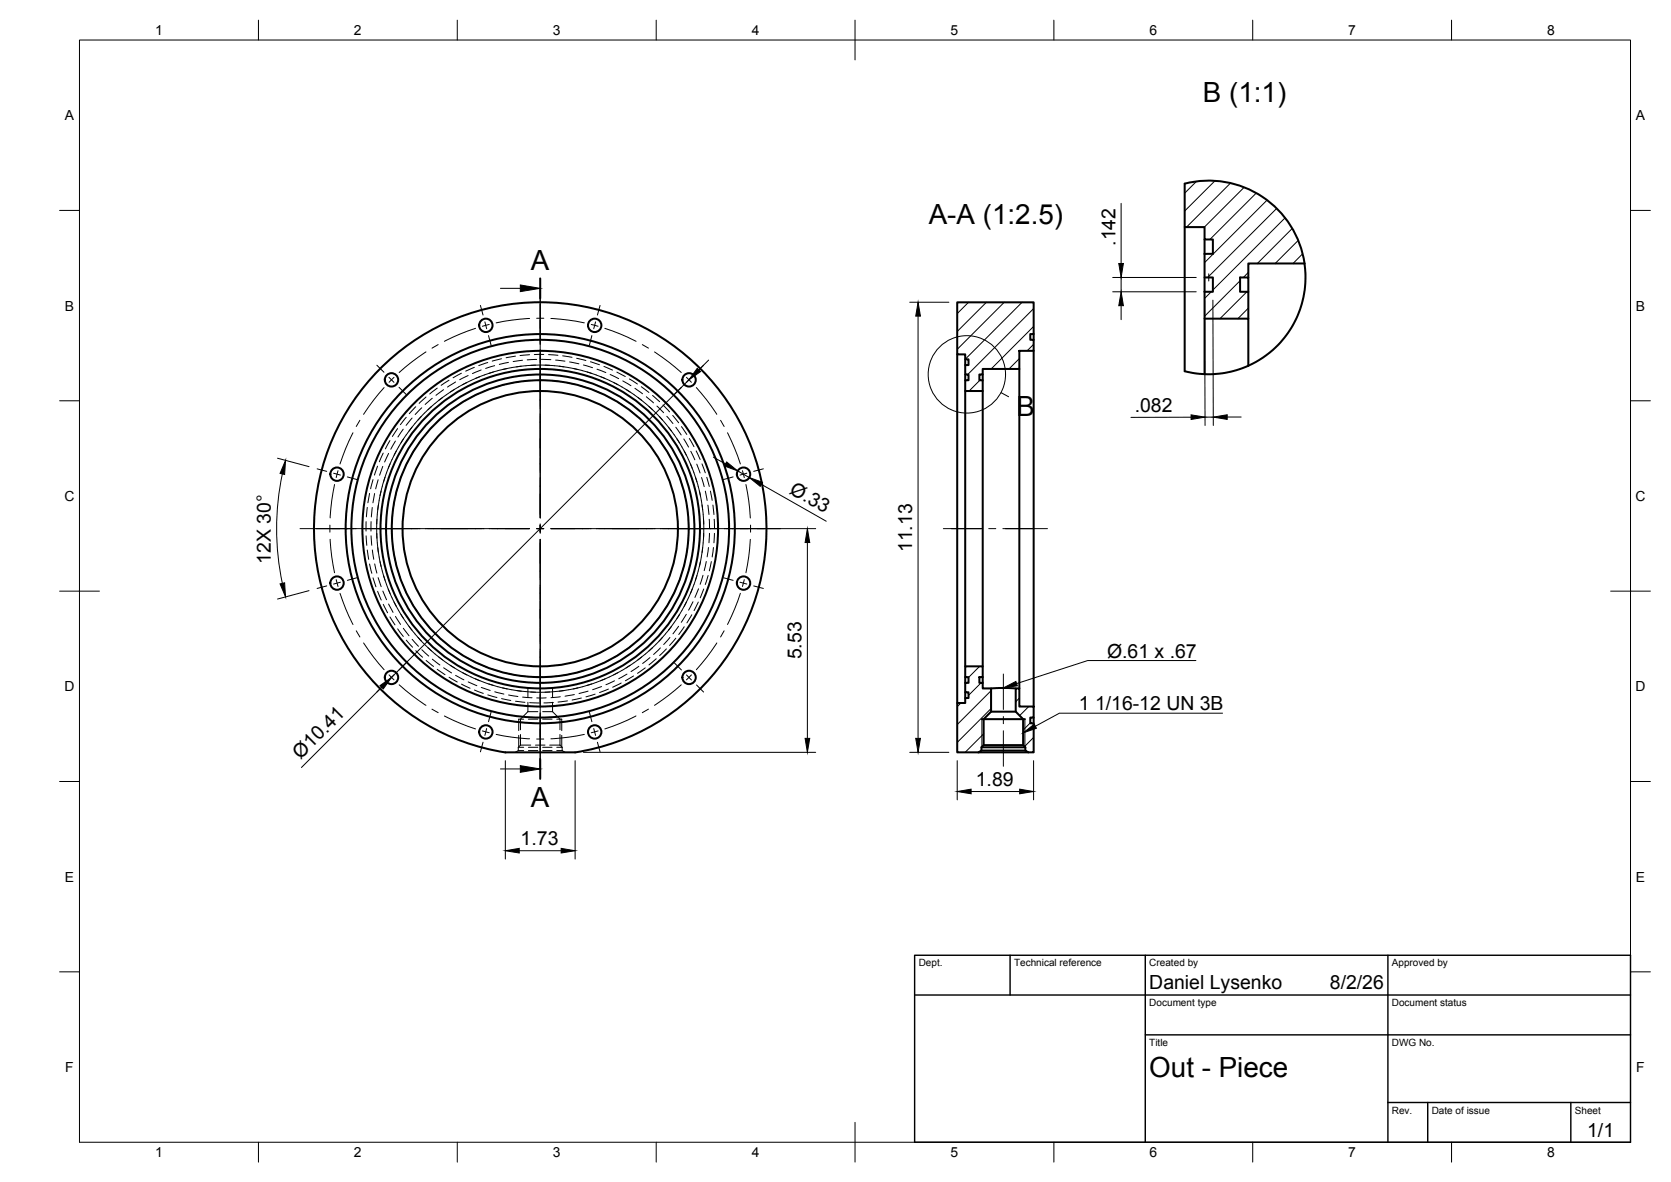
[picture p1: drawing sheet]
<svg xmlns="http://www.w3.org/2000/svg" width="420mm" height="297mm" viewBox="0 0 420 297" stroke-linecap="round" stroke-linejoin="round" font-family="sans-serif">
<!-- layer: Hidden -->
<g fill="none" stroke="#000" stroke-width=".25">
<path d="M107.1 99.8l-1.7 1.6M109.9 97.5l-1.8 1.5M111.3 99.9l-1.9 1.5M111.5 97.9l-1.9 1.4M112.9 95.6l-2 1.2M114.3 97.9l-4 2.7M114.6 96l-2.1 1.3M116 93.8l-2.1 1.1M117.4 96.1l-4.2 2.4M117.7 94.4l-2.1 1M118.4 95.6l-2.1 1.1M119.3 92.3l-2.2 1"/>
<path d="M120.3 98.9l-2.1 1.1M120.6 94.7l-2.1 .9M121 93l-2.2 .9M122.6 91.1l-2.2 .8M123.6 97.6l-2.2 .9M124.1 93.5l-4.6 1.6M124.4 91.9l-2.3 .7M125.2 93.2l-2.3 .6M126.1 90.2l-2.3 .5M127 96.6l-2.2 .6M127.5 92.6l-2.3 .5M127.8 91.1l-2.3 .5"/>
<path d="M129.6 89.5l-2.3 .4M130.5 95.9l-2.3 .5M131.1 92l-4.8 .9M131.4 90.5l-2.4 .4M133.2 89.1l-2.4 .3M133.4 91.8h4.8M134 95.6l-2.3 .2M134.6 91.8l-4.7 .4M134.9 90.3l-2.3 .1M135.2 95.6h2.4M136.1 90.3l2.4 .1M136.7 89.1h-2.4"/>
<path d="M137 91.8l4.8 .4M137.9 89.1l2.4 .2M138.8 95.7l2.3 .2M139.7 90.5l2.3 .3M140.6 92l4.7 .9M141.5 89.4l2.3 .4M142.3 96.1l2.3 .5M143.2 91l2.4 .4M144.1 92.6l4.7 1.2M145 90l2.3 .6M145.8 96.9l2.2 .7M146.7 91.7l2.3 .7"/>
<path d="M147.6 93.5l4.5 1.6M148.5 90.9l2.2 .8M149.1 98l2.2 .9M150.1 92.8l2.2 .8M151 94.7l4.4 2M151.8 92.1l2.2 .9M152.4 99.4l2.1 1.1M153.4 94.1l2.2 1.1M154.3 96.1l4.1 2.4M155.1 93.5l2.1 1.1M156.6 95.7l2 1.2M157.4 97.9l4 2.7"/>
<path d="M158.3 95.2l2 1.3M159.6 97.6l2 1.4M160.4 99.9l1.9 1.5M161.2 97.2l2 1.4M162.5 99.7l1.8 1.5M164.1 99.4l1.8 1.6M94.9 117.1l-.8 2.3M96.2 117.2l-.8 2.2M96.4 113.9l-1 2.1M96.8 119.9l-1.3 4.7M97.7 113.9l-1 2.2M98 110.7l-1.1 2.1"/>
<path d="M98.1 116.6l-1.7 4.5M99.4 110.8l-1.1 2.1M99.6 113.4l-2 4.3M100 107.7l-1.3 2M100.2 112.3l-1.1 2.1M101.2 119l-.8 2.2M101.4 107.9l-1.3 1.9M101.5 110.3l-1.3 2M102.2 104.9l-1.5 1.8M102.7 115.8l-1.1 2.1M103.6 107.4l-2.8 3.9M103.6 105.1l-1.5 1.8"/>
<path d="M104.4 112.7l-1.2 2M104.5 102.2l-1.6 1.8M105.9 104.7l-3.1 3.6M106 102.5l-1.6 1.7M106.5 109.8l-1.4 1.9M108.5 102.2l-3.4 3.3M108.7 100.1l-1.8 1.5M108.8 107.1l-1.5 1.8M109.4 101.4l-1.8 1.6M111.4 104.7l-1.7 1.6M114.2 102.5l-1.9 1.4M117.2 100.5l-2 1.3"/>
<path d="M155.5 101.2l2 1.3M158.4 103.2l1.9 1.5M161.1 105.5l1.8 1.6M162.3 101.4l1.8 1.6M163.2 102.2l1.7 1.6M163.6 108l1.6 1.8M164.9 103.8l1.7 1.7M165.2 102.1l1.7 1.6M165.8 104.7l3 3.6M165.9 110.8l1.3 1.9M166.7 101.8l1.7 1.7M167.7 104.6l1.5 1.8"/>
<path d="M167.9 113.7l1.1 2.1M168.1 107.4l2.7 3.9M169.1 104.4l1.5 1.8M169.5 116.8l1 2.2M169.9 107.4l1.4 1.9M170.2 110.3l1.2 2M171.3 107.2l1.4 2M171.4 112.3l1.2 2.1M171.9 110.3l1.2 2.1M172 113.4l2.1 4.3M173.3 110.2l1.2 2.1M173.6 116.6l1.6 4.5"/>
<path d="M173.7 113.4l1 2.2M174.9 119.9l1.2 4.7M175 113.3l1 2.2M175.2 116.6l.8 2.3M176.5 116.6l.8 2.2M177.7 120l.7 2.2M92.1 131.1l-.1 2.4M92.1 134.6l.1 2.4M92.4 127.5l-.3 2.4M92.4 138.2l.3 2.4M92.9 124l-.4 2.4M93.3 131.1v2.4"/>
<path d="M93.3 134.6l.2 2.4M93.6 127.5l-.2 2.4M93.6 138.2l.4 2.4M93.8 120.5l-.6 2.3M94.2 124l-.4 2.4M94.7 134l.2 2.4M94.8 130.5v4.8M94.9 129.3l-.2 2.4M94.9 136.4l.2 2.4M95 137.6l.8 4.8M95.1 120.6l-.6 2.3M95.1 126.9l-.2 2.4"/>
<path d="M95.8 123.4l-.8 4.7M98.5 132.9l.1 2.3M98.7 129.3l-.1 2.4M98.7 136.4l.3 2.4M99.2 125.8l-.4 2.4M99.2 139.9l.5 2.3M100 122.4l-.6 2.3M170.9 120.1l.7 2.3M172 123.5l.5 2.3M172.7 127l.3 2.3M172.8 137.6l-.3 2.3M173.1 130.5l.1 2.4"/>
<path d="M173.1 134l-.1 2.4M175.9 123.4l.8 4.7M176.4 120l.7 2.3M176.5 126.9l.3 2.4M176.7 137.6l-.8 4.8M176.8 129.3l.2 2.4M176.8 136.4l-.3 2.4M176.9 130.5v4.8M176.9 134l-.1 2.4M177.4 123.4l.4 2.4M178 126.9l.3 2.4M178.1 137.6l-.3 2.3"/>
<path d="M178.3 130.5l.1 2.4M178.4 134l-.1 2.4M178.6 123.4l.5 2.3M179.3 126.9l.2 2.4M179.4 137.6l-.3 2.4M179.6 130.5l.1 2.4M179.6 134l-.1 2.4M92.9 141.7l.6 2.4M93.8 145.2l.7 2.3M94.2 141.7l.6 2.3M95 148.6l.9 2.2M95.1 145.2l.7 2.2"/>
<path d="M95.6 141.1l.5 2.4M96.1 143.5l.7 2.3M96.3 148.5l.9 2.2M96.4 151.9l1.1 2.1M96.4 144.6l1.7 4.5M97.6 148l2.1 4.4M97.7 151.8l1.1 2.1M98 155l1.3 2M99.1 151.3l1.1 2.1M99.4 154.9l1.3 2M100 158l1.4 1.9M100 143.4l.8 2.2"/>
<path d="M100.2 153.4l1.3 2.1M100.8 154.4l2.8 4M101.2 146.7l1 2.2M101.4 157.9l1.4 1.9M102.7 150l1.1 2M102.8 157.4l3.1 3.7M104.5 153l1.3 2M106.5 155.9l1.5 1.8M108.8 158.6l1.7 1.7M162 159.4l-1.7 1.6M164.4 156.8l-1.5 1.8M166.6 154l-1.4 1.9"/>
<path d="M168.4 151l-1.2 2M168.8 157.4l-3.1 3.7M170 147.8l-1 2.1M170.6 157.4l-1.4 1.9M170.9 154.4l-2.8 4M171.3 144.5l-.8 2.2M171.4 153.4l-1.2 2.1M172 157.5l-1.3 2M172.2 141.1l-.5 2.2M172.6 154.4l-1.3 2M172.6 151.3l-1.2 2.1M173.9 154.5l-1.2 2"/>
<path d="M174.1 148l-2.1 4.4M174.2 151.2l-1.1 2.1M175.2 144.6l-1.6 4.5M175.6 143.5l-.7 2.3M175.6 151.3l-1.1 2.1M175.6 148l-.9 2.1M176.1 141.1l-.5 2.4M176.8 144.6l-.8 2.2M177 148l-.9 2.2M177.6 141.1l-.5 2.3M178.1 144.6l-.8 2.3M178.9 141.1l-.5 2.4"/>
<path d="M102.2 160.9l1.5 1.8M103.6 160.7l1.6 1.7M104.5 163.5l1.8 1.7M105.1 160.2l3.4 3.4M106.1 163.3l1.7 1.6M107.1 166l1.9 1.5M107.6 162.8l1.8 1.5M108.7 165.7l1.9 1.4M109.4 164.4l1.9 1.4M109.9 168.2l2 1.4M110.3 165.1l1.9 1.4M111.4 161.1l1.8 1.4"/>
<path d="M111.5 167.8l2 1.3M112.3 166.5l2 1.4M112.9 170.2l2.1 1.2M113.2 167.2l2.1 1.3M114.2 163.3l2 1.3M114.6 169.7l2 1.1M115.3 168.5l2.1 1.1M116 171.9l2.2 1.1M116.3 169l2.1 1.1M117.2 165.2l2.1 1.1M117.7 171.4l2.2 .9M118.5 170.1l2.2 1"/>
<path d="M119.3 173.4l2.2 .9M119.5 170.6l2.3 .9M120.4 166.8l2.1 .9M121 172.7l2.3 .8M121.8 171.5l2.3 .7M122.7 174.6l2.2 .7M122.9 171.9l2.3 .7M123.7 168.1l2.2 .7M124.4 173.8l2.3 .6M125.2 172.6l2.3 .5M126.1 175.6l2.3 .4M126.3 172.9l2.4 .4"/>
<path d="M127.1 169.1l2.3 .5M127.9 174.7l2.3 .3M128.7 173.3l2.4 .4M129.6 176.2l2.4 .3M129.9 173.5l4.8 .5M130.5 169.8l2.4 .2M131.4 175.2l2.4 .2M132.7 178.8h2.5M132.7 172.9v2.4M132.7 176.5v2.3M132.7 178.8l-1.8 1.9v2.7M133.2 176.6l2.4 .1"/>
<path d="M133.4 173.9h4.8M134.1 170.1l2.3 .1M136.4 178.8h2.5M137.3 175.4h-2.3M138.9 172.9v2.4M138.9 176.5v2.3M138.9 178.8l1.9 1.9v2.7M139.1 176.5l-2.3 .1M140 169.9l-2.4 .2M140.9 175.1l-2.4 .2M141.8 173.5l-4.8 .5M142.7 176.1l-2.4 .3"/>
<path d="M143 173.3l-2.4 .4M143.5 169.4l-2.3 .4M144.4 174.5l-2.3 .4M145.3 172.9l-2.3 .4M146.2 175.4l-2.4 .5M146.9 168.5l-2.2 .6M147.9 173.7l-2.3 .6M148.8 171.9l-4.7 1.2M149.6 174.4l-2.3 .7M149.9 171.5l-2.3 .7M150.3 167.3l-2.2 .8M151.3 172.5l-2.3 .8"/>
<path d="M152.1 170.6l-2.2 .9M153 173.2l-2.3 .8M153.2 170.1l-2.2 1M153.5 165.7l-2.1 1.1M154.5 171.1l-2.1 1M155.4 169l-2.2 1.1M156.2 171.6l-2.1 1.1M156.5 163.9l-2 1.3M157.6 169.4l-2 1.2M158.5 167.2l-4.2 2.4M159.3 169.9l-2.1 1.2M159.4 161.8l-1.9 1.4"/>
<path d="M159.4 166.5l-2 1.4M160.6 167.5l-1.9 1.3M161.4 165.1l-2 1.4M162.2 167.8l-1.9 1.4M162.3 164.4l-1.9 1.4M163.4 165.3l-1.8 1.4M164.1 162.8l-1.8 1.5M164.9 161.9l-1.7 1.7M165 165.6l-1.8 1.5M166.1 162.8l-1.8 1.7M166.6 160.2l-1.7 1.7M167.6 163.1l-1.7 1.6"/>
<path d="M168.4 160.2l-1.5 1.8M169.9 160.4l-1.5 1.8M130.3 187.8h1.4M130.3 188.6h1.4M130.3 187.8v.8M130.3 188.6l-.7 .5M130.4 180.7h1.3M130.9 187.2h2.6M130.9 184.6v2.6M130.9 187.2l-.6 .6M132.9 187.8h2.3M132.9 188.6h2.3"/>
<path d="M132.9 180.7h2.3M134.6 187.2h2.4M136.4 187.8h2.4M136.4 188.6h2.4M136.4 180.7h2.4M138.2 187.2h2.6M140 187.8h1.4M140 188.6h1.4M140 180.7h1.2M140.8 184.6v2.6M140.8 187.2l.6 .6M141.4 187.8v.8"/>
<path d="M141.4 188.6l.7 .5"/>
</g>
<!-- layer: Visible -->
<g fill="none" stroke="#000" stroke-width=".51">
<path d="M297.9 57.1v36.2a24.5 24.5 0 0 0 16-1.4M240.7 76h19.2v8h-.8v1.4h.8v2.8h-3.6v4.5h-9.2v1.4h-.8v1.5h.8v2.7h-4.4v-2.7h.8v-1.5h-.8v-2.4h.8v-1.4h-.8v-1.2h-2zM302.9 63.8h2.1v-3.6h-2.1v-3.1h-5v-10.9a24.3 24.3 0 0 1 30.1 20M302.9 63.8v9.5M302.9 69.7h2.1v3.6h-2.1M302.9 73.3v20.7M302.9 60.2v3.6M313.9 69.7v-3.5h14.1a24.4 24.4 0 0 1-14.1 25.7M313.9 73.3v-3.6h-2.1v3.6h2.1v6.8M240.7 89.1v87.6M242.7 94.1v1.5M242.7 90.3v1.4"/>
<path d="M242.7 98.3v69.2M247.1 98.3v69.2M247.1 94.1v1.5M256.3 92.7v80.3M259.9 88.2v89.4M259.9 84v1.4M302.9 80.1h11v11.8M242.7 167.5h4.4v2.7h-.8v1.4h.8v1.4h2.1v5.8l-1.9 1.9v6.5l-.5 .6v.8l-.8 .5h-5.3v-12.4h2v-1.3h.8v-1.4h-.8v-2.4h.8v-1.4h-.8zM242.7 170.2v1.4M242.7 174v1.4M247.1 170.2v1.4M249.2 178.8h6.2"/>
<path d="M249.2 173h6.2M255.4 173h.9v4.6h3.6v2.7h-.8v1.5h.8v7.3h-1.3l-.8-.5v-.8l-.5-.6v-6.5l-1.9-1.9zM144.6 189.1h-17.5a56.9 56.9 0 0 1-39-87.2 56.9 56.9 0 0 1 95.5 0 56.9 56.9 0 0 1-39 87.2M246 189.1h12.6M246.8 187.8h11M246.8 188.6h11M246.9 180.7h10.8M247.3 187.2h10M259.9 180.3v1.5"/>
<circle cx="98.4" cy="95.5" r="1.68"/>
<circle cx="122.2" cy="81.8" r="1.68"/>
<circle cx="149.5" cy="81.8" r="1.68"/>
<circle cx="173.3" cy="95.5" r="1.68"/>
<circle cx="84.7" cy="119.2" r="1.68"/>
<circle cx="187" cy="119.2" r="1.68"/>
<circle cx="135.8" cy="132.9" r="38.8"/>
<circle cx="135.8" cy="132.9" r="40.2"/>
<circle cx="135.8" cy="132.9" r="48.9"/>
<circle cx="135.8" cy="132.9" r="47.5"/>
<circle cx="135.8" cy="132.9" r="44.7"/>
<circle cx="135.8" cy="132.9" r="37.3"/>
<circle cx="135.8" cy="132.9" r="34.6"/>
<circle cx="84.7" cy="146.5" r="1.68"/>
<circle cx="187" cy="146.5" r="1.68"/>
<circle cx="98.4" cy="170.2" r="1.68"/>
<circle cx="173.3" cy="170.2" r="1.68"/>
<circle cx="122.2" cy="183.9" r="1.68"/>
<circle cx="149.5" cy="183.9" r="1.68"/>
</g>
<!-- layer: Hidden Narrow -->
<path d="M130.4 180.7v2.9M130.4 184.8v2.9M141.2 180.7v2.9M141.2 184.8v2.9" fill="none" stroke="#000" stroke-width=".25"/>
<!-- layer: Visible Narrow -->
<path d="M246.9 180.7v7M257.7 180.7v7" fill="none" stroke="#000" stroke-width=".25"/>
<!-- layer: BORDER -->
<g fill="none" stroke="#000" stroke-width=".25">
<path d="M20 10.1h390v276.9h-390zM65 5.1v5M115 5.1v5M165 5.1v5M215 5.1v10M265 5.1v5M315 5.1v5M365 5.1v5M15 52.9h5M410 52.9h5M15 100.7h5M410 100.7h5"/>
<path d="M15 148.6h10M405 148.6h10M15 196.4h5M410 196.4h5M15 244.2h5M410 244.2h5M65 287v5M115 287v5M165 287v5M215 282.1v9.9M265 287v5M315 287v5"/>
<path d="M365 287v5"/>
</g>
<!-- layer: TITLEBLOCK -->
<path d="M230 240.1h180v46.9h-180zM230 250h180M254 240.1v9.9M288 240.1v46.9M349 240.1v46.9M288 260.1h122M349 277.1h61M359 277.1v9.9M395 277.1v9.9" fill="none" stroke="#000" stroke-width=".36"/>
<!-- layer: Smart Centers -->
<g fill="none" stroke="#000" stroke-width=".25">
<path d="M120.8 76.8l.7 2.4M134.9 80h1.8M135.8 72.5v57.7M150.9 76.8l-.7 2.4M303 69.7h1.8M303.9 68.8v1.8M94.8 91.8l1.7 1.7M96.6 97.4l-2.6 3.1-2.6 3.6M97.8 94.8l1.3 1.3M99.1 94.8l-1.3 1.3M100.3 97.3l1.8 1.8M107.1 88.4l-3.6 2.6-3.1 2.6"/>
<path d="M110.2 86.6l-1.6 .9M119.6 82.5l-3.8 1.4-4.1 1.9M121.9 80.9l.5 1.7M122.8 84.3l.7 2.5M123 81.5l-1.7 .5M133.2 80l-4.4 .4-4 .7M138.5 80l4.4 .4 4 .7M148.7 81.5l1.7 .5M148.8 84.3l-.6 2.5M149.8 80.9l-.5 1.7M152.1 82.5l3.8 1.4 4 1.9M161.5 86.6l1.5 .9"/>
<path d="M164.6 88.4l3.6 2.6 3.1 2.6M171.3 97.3l-1.7 1.8M172.6 94.8l1.3 1.3M173.9 94.8l-1.3 1.3M175.1 97.4l2.6 3.1 2.5 3.6M176.9 91.8l-1.8 1.7M79.7 117.8l2.4 .7M83.9 118.9l1.7 .5M85 118.3l-.5 1.7M87.3 119.9l2.4 .6M88.8 108.8l-1.9 4-1.4 3.8M90.5 105.6l-.9 1.6"/>
<path d="M181.2 105.6l.9 1.6M182.9 108.8l1.9 4 1.4 3.8M184.3 119.9l-2.4 .6M186.7 118.3l.4 1.7M187.8 118.9l-1.7 .5M191.9 117.8l-2.4 .7M75.4 132.8h57.8M83 132v1.7M83 135.5l.4 4.4 .7 4M84.1 121.8l-.7 4-.4 4.4M134.9 132.8h1.8M135.8 132v1.7"/>
<path d="M135.8 135.5v57.7M138.5 132.8h57.7M187.6 121.8l.7 4 .4 4.4M188.7 135.5l-.4 4.4-.7 4M188.7 132v1.7M237.2 132.8h9.8M248.6 132.8h1.8M252.2 132.8h11.2M82.1 147.2l-2.4 .7M84.5 145.7l.5 1.7M85.5 149.1l1.4 3.8 1.9 4M85.6 146.3l-1.7 .5"/>
<path d="M89.6 158.5l.9 1.6M89.7 145.2l-2.4 .6M181.9 145.2l2.4 .6M182.1 158.5l-.9 1.6M186.1 146.3l1.7 .5M186.2 149.1l-1.4 3.8-1.9 4M187.1 145.7l-.4 1.7M189.5 147.2l2.4 .7M91.4 161.6l2.6 3.6 2.6 3.1M96.5 172.1l-1.7 1.8M97.8 169.6l1.3 1.3M99.1 169.6l-1.3 1.3"/>
<path d="M100.4 172.1l3.1 2.6 3.6 2.6M102.1 166.6l-1.8 1.8M108.6 178.2l1.6 .9M111.7 179.9l4.1 1.9 3.8 1.4M123.5 178.9l-.7 2.5M148.2 178.9l.6 2.5M159.9 179.9l-4 1.9-3.8 1.4M163 178.2l-1.5 .9M169.6 166.6l1.7 1.8M171.3 172.1l-3.1 2.6-3.6 2.6M172.6 169.6l1.3 1.3M173.9 169.6l-1.3 1.3"/>
<path d="M175.1 172.1l1.8 1.8M180.2 161.6l-2.5 3.6-2.6 3.1M252.3 169.4v8.9M121.3 183.7l1.7 .4M121.5 186.5l-.7 2.4M122.4 183.1l-.5 1.7M124.8 184.6l4 .7 4.4 .4M134.9 185.7h1.8M146.9 184.6l-4 .7-4.4 .4M149.3 183.1l.5 1.7M150.2 186.5l.7 2.4M150.4 183.7l-1.7 .4"/>
<path d="M252.3 180.1v1.8M252.3 183.6v9"/>
</g>
<!-- layer: Hatching -->
<g fill="none" stroke="#000" stroke-width=".25">
<path d="M300.8 45.6l-2.9 2.9M305.5 45.5l-7.6 7.5M309.4 46l-11.1 11.1M312.8 47.1l-10 10M315.8 48.5l-11.6 11.7M318.6 50.3l-15.7 15.7M321 52.4l-17.3 17.3M323.1 54.8l-18.1 18.1M324.9 57.4l-8.8 8.8M243.5 76l-2.8 2.8M248 76l-7.3 7.3M252.5 76l-11.8 11.8"/>
<path d="M257 76l-14.3 14.3M259.9 77.6l-16.5 16.5M304.5 73.3l-1.6 1.7M311.8 70.6l-8.9 8.9M313.5 73.3l-6.8 6.8M313.9 68.5l-1.3 1.2M313.9 77.4l-2.6 2.7M326.4 60.4l-5.8 5.8M327.5 63.8l-2.4 2.4M246.4 95.5l-2.7 2.7M256.3 90.1l-2.6 2.6M259.9 82l-10.7 10.7"/>
<path d="M259.9 86.5l-1.6 1.6M241.6 176.7l-.9 .9M242.9 175.4l-.2 .2M246.3 167.5l-2.8 2.8M246.7 171.6l-3.2 3.2M249.2 173.6l-8.5 8.5M249.2 178.1l-8.5 8.5M256.3 175.5l-.9 .9M258.7 177.6l-2.3 2.2M247.3 184.4l-4.6 4.7M259.1 181.7l-1.8 1.8M259.9 185.3l-2.3 2.3"/>
</g>
<!-- layer: Section Lines -->
<path d="M135.8 70v5M135.8 190.7v5" fill="none" stroke="#000" stroke-width=".51"/>
<g fill="none" stroke="#000" stroke-width=".25">
<path d="M125.8 72.5h5M135.8 75v11.4M135.8 88.8v2.4M135.8 93.6v14.3M135.8 110.2v2.4M135.8 115v14.3M135.8 131.7v2.3M135.8 136.4v14.3M135.8 153.1v2.4M135.8 157.8v14.3M135.8 174.5v2.4M135.8 179.3v11.4"/>
<path d="M125.8 193.2h5"/>
</g>
<path d="M130.8 71.6l5 .9-5 .8zM130.8 192.4l5 .8-5 .9z" fill="#000" stroke="#000" stroke-width=".25"/>
<!-- layer: FD_Dimensions -->
<g fill="none" stroke="#000" stroke-width=".25">
<path d="M281.9 51.1v15.1M228.7 76h9.9M230.8 79.4v106.2M279.8 73.3h21M279.8 69.7h21M281.9 69.7v3.6M281.9 76.8v3.5M302.9 75.4l.1 31.5M305 75.4l.1 31.5M173.2 95.4l-74.8 74.9M178.2 90.5l-2.5 2.5M69.8 115.2l7.9 2.1"/>
<path d="M71 119.1a66.3 66.3 0 0 0 0 27.5M179.4 114.9l3 1.7M185.5 118.3l2.9 1.7M299.5 104.8l-15.1 .1M303 104.8h2.1M308.6 104.8h3.5M190.4 132.8h14.7M191.4 121.7l16.4 9.3M203 136.3v49.3M77.7 148.4l-7.9 2.1M95.9 172.7l-20.1 20.2M127.1 191.2v24.7"/>
<path d="M144.6 191.2v24.7M146.7 189.1h58.4M228.7 189.1h9.9M240.7 191.2v9.8M244.2 198.9h12.2M259.9 191.2v9.8M130.6 213.8h10.5"/>
</g>
<g fill="#000" stroke="#000" stroke-width=".25">
<path d="M230.8 76l.6 3.4h-1.1zM281.9 73.3l.6 3.5h-1.2zM281.3 66.2h1.2l-.6 3.5zM175.3 92.6l.8 .8-2.9 2zM71.8 115.7l-.2 3.5-1.2-.2zM182.7 116.1l2.8 2.2-3.4-1.2zM299.5 104.3l3.5 .5-3.5 .6zM305.1 104.8l3.5-.6v1.2zM188.4 120l3.3 1.2-.5 1zM203 132.8l.6 3.5h-1.2zM70.4 146.7l1.2-.2 .2 3.5zM95.5 172.3l2.9-2-2 2.8z"/>
<path d="M202.4 185.6h1.2l-.6 3.5zM230.3 185.6h1.1l-.6 3.5zM240.7 198.9l3.5-.6v1.2zM256.4 198.3l3.5 .6-3.5 .6zM127.1 213.8l3.5-.6v1.2zM141.1 213.2l3.5 .6-3.5 .6z"/>
</g>
<!-- layer: Hole Notes -->
<path d="M252.3 172.9l3.1-1.7 .4 1.1zM257.3 184.2l2.8-2.2 .5 1z" fill="#000" stroke="#000" stroke-width=".25"/>
<path d="M300.7 166h-27.2l-17.9 5.8M307.4 179.2h-41l-6.1 3.3" fill="none" stroke="#000" stroke-width=".25"/>
<!-- layer: Detail Boundary -->
<g fill="none" stroke="#000" stroke-width=".25">
<path d="M251.7 98.7l1.9 1"/>
<circle cx="243.1" cy="94.1" r="9.7"/>
</g>
<g font-size="7">
<text x="302.5" y="25.7">B (1:1)</text>
<text x="233.5" y="56.2">A-A (1:2.5)</text>
<text x="133.5" y="68">A</text>
<text x="255.6" y="104.5">B</text>
<text x="133.5" y="202.7">A</text>
<text x="289" y="270.6">Out - Piece</text>
</g>
<g font-size="4.9">
<text x="280.5" y="61.8" transform="rotate(-90 280.5 61.8)">.142</text>
<text x="285.3" y="103.4">.082</text>
<text x="198.3" y="123.8" transform="rotate(30 198.3 123.8)">Ø.33</text>
<text x="68.1" y="141.7" transform="rotate(-90 68.1 141.7)">12X 30°</text>
<text x="229.4" y="138.8" transform="rotate(-90 229.4 138.8)">11.13</text>
<text x="201.5" y="165.7" transform="rotate(-90 201.5 165.7)">5.53</text>
<text x="278.4" y="165.3">Ø.61 x .67</text>
<text x="271.3" y="178.5">1 1/16-12 UN 3B</text>
<text x="75.6" y="190.9" transform="rotate(-45 75.6 190.9)">Ø10.41</text>
<text x="245.4" y="197.4">1.89</text>
<text x="130.9" y="212.3">1.73</text>
<text x="289" y="248.5">Daniel Lysenko</text>
<text x="334.4" y="248.5">8/2/26</text>
<text x="399.1" y="285.7">1/1</text>
</g>
<g font-size="3.5">
<text x="39" y="8.8">1</text>
<text x="89" y="8.8">2</text>
<text x="139" y="8.8">3</text>
<text x="189" y="8.8">4</text>
<text x="239" y="8.8">5</text>
<text x="289" y="8.8">6</text>
<text x="339" y="8.8">7</text>
<text x="389" y="8.8">8</text>
<text x="16.3" y="30.2">A</text>
<text x="411.3" y="30.2">A</text>
<text x="16.3" y="78">B</text>
<text x="411.3" y="78">B</text>
<text x="16.2" y="125.9">C</text>
<text x="411.2" y="125.9">C</text>
<text x="16.2" y="173.7">D</text>
<text x="411.2" y="173.7">D</text>
<text x="16.3" y="221.6">E</text>
<text x="411.3" y="221.6">E</text>
<text x="16.4" y="269.4">F</text>
<text x="411.4" y="269.4">F</text>
<text x="39" y="290.8">1</text>
<text x="89" y="290.8">2</text>
<text x="139" y="290.8">3</text>
<text x="189" y="290.8">4</text>
<text x="239" y="290.8">5</text>
<text x="289" y="290.8">6</text>
<text x="339" y="290.8">7</text>
<text x="389" y="290.8">8</text>
</g>
<g font-size="2.5">
<text x="231" y="242.9">Dept.</text>
<text x="255" y="242.9">Technical reference</text>
<text x="289" y="242.9">Created by</text>
<text x="350" y="242.9">Approved by</text>
<text x="289" y="252.8">Document type</text>
<text x="350" y="252.8">Document status</text>
<text x="289" y="262.9">Title</text>
<text x="350" y="262.9">DWG No.</text>
<text x="350" y="279.9">Rev.</text>
<text x="360" y="279.9">Date of issue</text>
<text x="396" y="279.9">Sheet</text>
</g>
</svg>
